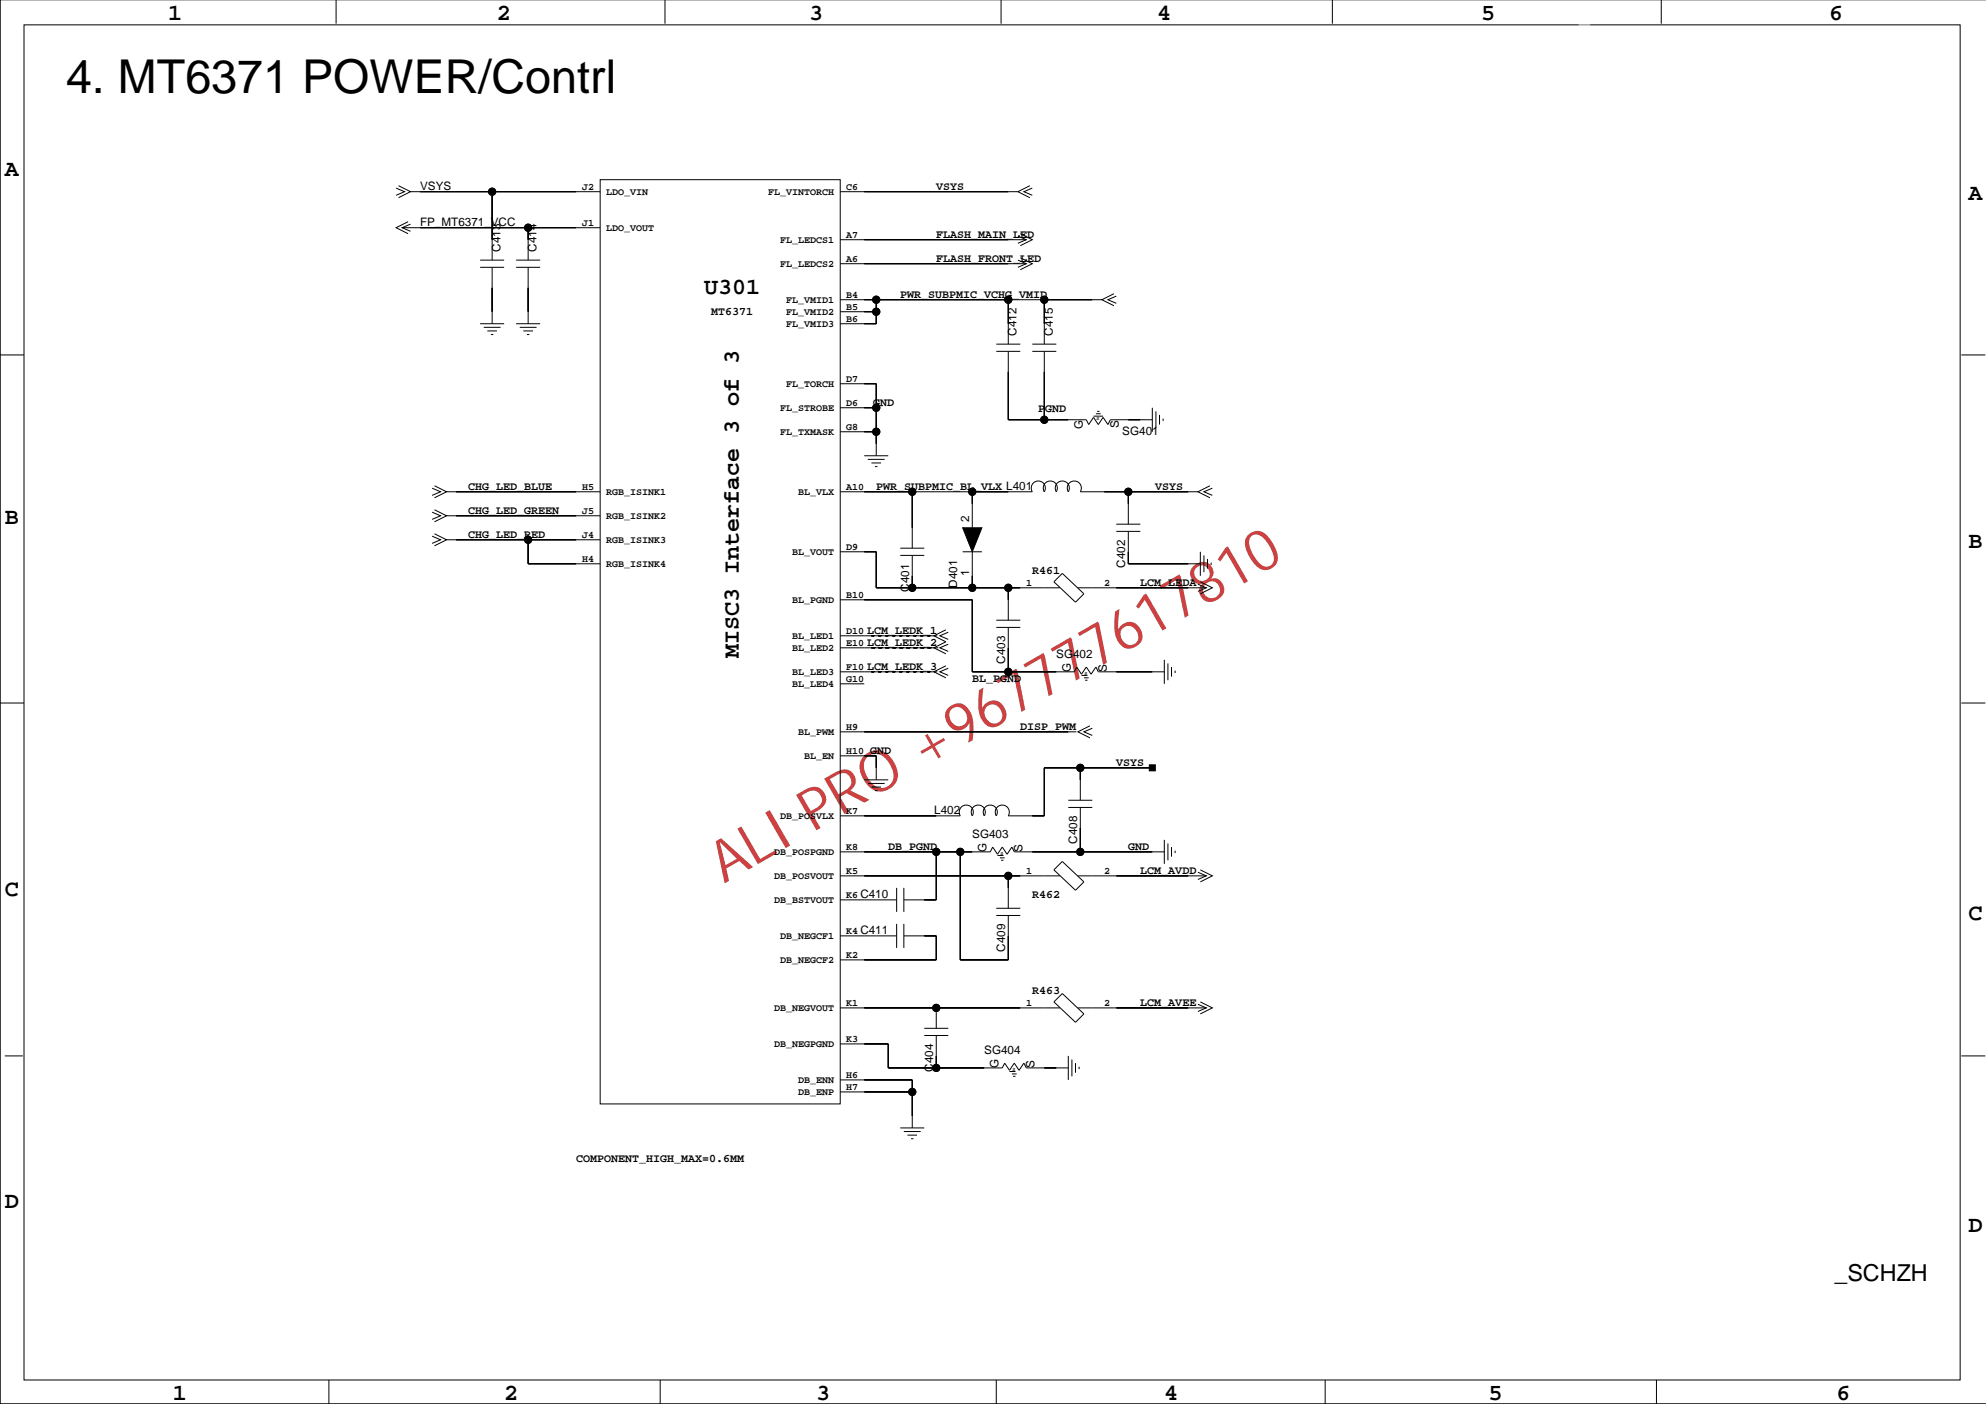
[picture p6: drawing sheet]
<svg xmlns="http://www.w3.org/2000/svg" width="420mm" height="297mm" viewBox="0 0 420 297" stroke-linecap="round" stroke-linejoin="round" font-family="sans-serif">
<g fill="none" stroke="#000" stroke-width=".21">
<path d="M0 -.1v297.1h420.2M71.1 -.1v5.1M140.7 -.1v5.1M211.8 -.1v5.1M281.9 -.1v5.1M351.5 -.1v5.1M5.1 5.3h409.6v286.7h-409.6zM83.8 39.8l1.8 .8-1.8 .7M84.3 39.3l2.5 1.3-2.5 1.2M127 38h50.8v195.6h-50.8zM217.9 39.3l-2.6 1.3 2.6 1.2M218.4 39.8l-1.8 .8 1.8 .7"/>
<path d="M85.1 48.2h41.9M86.3 46.9l-2.5 1.3 2.5 1.2M86.8 47.4l-1.7 .8 1.7 .7M86.8 40.6h40.2M101.6 55h5.1M101.6 56.6h5.1M104.1 40.6v14.4M104.1 56.6v11.9M109.2 55h5.1M109.2 56.6h5.1M111.7 48.2v6.8M111.7 56.6v11.9"/>
<path d="M177.8 55.8h39.3M177.8 50.7h39.3M177.8 40.6h37.5M215.3 50l1.8 .7-1.8 .8M215.3 55l1.8 .8-1.8 .8M215.9 49.4l2.5 1.3-2.5 1.3M215.9 54.5l2.5 1.3-2.5 1.3M0 75.1h5.1M101.6 68.5h5.1M102.3 69.3h3.6M103.1 70h2M103.9 70.8h.5"/>
<path d="M109.2 68.5h5.1M110 69.3h3.5M110.7 70h2.1M111.5 70.8h.5M177.8 63.4h35.5M177.8 66h7.6M185.4 63.4v5.1h-7.6M210.8 72.8h5.1M210.8 74.3h5.1M213.3 63.4h8.3M213.3 74.3v14.5h16.5l.5 1 1-1.5 1.1 1.5 1-1.5 1 1.5 .5-1h8.9M213.3 63.4v9.4"/>
<path d="M218.4 72.8h5.1M218.4 74.3h5.1M220.9 74.3v14.5M233.1 63.4h-12.2v9.4M235.7 62.1l-2.6 1.3 2.6 1.3M236.2 62.7l-1.8 .7 1.8 .8M414.9 75.1h5.1M177.8 81.2h7.6v15.2M177.8 86.3h7.6M177.8 91.3h7.6M182.8 96.4h5.1M183.6 97.2h3.6"/>
<path d="M184.4 97.9h2M185.1 98.7h.5M231.3 88h2.1M231.8 87.5h1.1M232.1 87h.5M243.8 86.3v5M244.5 87v3.6M245.3 87.8v2M246.1 88.6v.5M91.4 103.3l1.8 .7-1.8 .8M91.4 108.4l1.8 .7-1.8 .8M91.4 113.4l1.8 .8-1.8 .8"/>
<path d="M91.9 102.8l2.6 1.2-2.6 1.3M91.9 107.9l2.6 1.2-2.6 1.3M91.9 112.9l2.6 1.3-2.6 1.3M94.5 104h32.5M94.5 109.1h32.5M94.5 114.2h32.5M111.7 114.2v5.1h15.3M177.8 104h15.2M177.8 116.7h7.6v7.7h38.8M190.5 116h5M190.5 117.5h5M193 104h12.7"/>
<path d="M193 104v12M193 117.5v6.9M203.7 116.7h4M205.7 104h12.7a1.5 1.5 0 0 1 1.3-2.2 1.5 1.5 0 0 1 1.2 2.2 1.5 1.5 0 0 1 1.3-2.2 1.5 1.5 0 0 1 1.3 2.2 1.5 1.5 0 0 1 1.2-2.2 1.5 1.5 0 0 1 1.3 2.2 1.5 1.5 0 0 1 1.3-2.2 1.5 1.5 0 0 1 1.2 2.2h24.9M205.7 104v7.7M205.7 116.7v7.7M236.2 110.9h5M236.2 112.4h5M238.7 112.4v6.9h15.2M238.7 104v6.9M253.9 116.7v5.1M254.7 117.5v3.6"/>
<path d="M255.5 118.3v2M256 102.8l-2.6 1.2 2.6 1.3M256.2 119v.5M256.5 103.3l-1.8 .7 1.8 .8M177.8 134.5h20.5M177.8 137.1h20.7M177.8 126.9h27.9v15.2h21.6l.5-1 1 1.5 1-1.5 1 1.5 1-1.5 .6 1h13.9M200.1 133.2l-2.5 1.3 2.5 1.3-2.5 1.3 2.5 1.2M200.6 133.8l-1.8 .7 1.8 .8M200.6 136.3l-1.8 .8 1.8 .7M210.8 131.2h5.1M210.8 132.7h5.1"/>
<path d="M213.3 124.4v6.8M213.3 132.7v9.4M224.7 121.3l4.6 4.3-1.8 1.8-4.5-4.3zM228 124.4h27.2M246.3 139.6v5.1M253.4 123.6l1.8 .8-1.8 .7M253.9 123.1l2.6 1.3-2.6 1.2M0 148.7h5.1M177.8 142.1h20.5M177.8 144.7h5M177.8 154.8h49.9M177.8 159.9h7.6v5.1"/>
<path d="M200.1 140.9l-2.5 1.2 2.5 1.3M200.6 141.4l-1.8 .7 1.8 .8M228.8 142.9h1.3M229.3 143.4h1M229.6 143.9h.5M230.6 153.6l-2.6 1.2 2.6 1.3M231.1 154.1l-1.8 .7 1.8 .8M247.1 140.4v3.5M247.8 141.1v2M248.6 141.9v.5M414.9 148.7h5.1M182.8 165h5.1"/>
<path d="M183.6 165.8h3.6M184.4 166.5h2M185.1 167.3h.5M226 170.8h5.1M226 169.3h5.1M228.5 162.4v6.9M228.5 170.8v9.4M243.8 162.4h-22.9v10.2h-7.6a1.5 1.5 0 0 0-1.3-2.3 1.5 1.5 0 0 0-1.2 2.3 1.5 1.5 0 0 0-1.3-2.3 1.5 1.5 0 0 0-1.3 2.3 1.5 1.5 0 0 0-1.2-2.3 1.5 1.5 0 0 0-1.3 2.3 1.5 1.5 0 0 0-1.3-2.3 1.5 1.5 0 0 0-1.2 2.3h-25.4M246.3 177.7v5.1M247.1 178.4v3.6M247.8 179.2v2M248.6 180v.5"/>
<path d="M177.8 180.2h31.7l.5-1 1 1.5 1-1.5 1.1 1.5 1-1.5 .5 1h31.7M177.8 185.3h46.4M177.8 190.4h11.9M177.8 198h11.9M189.7 187.8v5.1M189.7 195.5v5M191.2 198h6.9v5.1h-20.3M191.2 187.8v5.1M191.2 195.5v5M198.1 180.2v10.2h-6.9M203.2 180.2v22.9h10.1v-9.4M210.8 192.2h5.1"/>
<path d="M210.8 193.7h5.1M211 181h1.3M211.5 181.5h1M211.8 182h.5M213.3 185.3v6.9M223 184l1.7-1.7 4.6 4.3-1.8 1.8zM228 185.3h27.2M253.4 184.5l1.8 .8-1.8 .8M253.9 184l2.6 1.3-2.6 1.3M177.8 213.2h46.4M195.5 219.1h5.1M195.5 217.6h5.1"/>
<path d="M198.1 213.2h.1M198.1 213.2v4.4M198.1 219.1v6.8M224.7 210.2l4.6 4.3-1.8 1.8-4.5-4.3zM228 213.2h27.2M253.4 212.5l1.8 .7-1.8 .8M253.9 212l2.6 1.2-2.6 1.3M1 223.4h3.8M177.8 220.9h10.1v5h24.1l.5-1 1.1 1.5 1-1.5 1 1.5 1-1.5 .5 1h8.9M177.8 228.5h15.2v10.1M177.8 231h15.2M190.5 238.6h5"/>
<path d="M191.2 239.4h3.6M213.6 226.7h1.2M214.1 227.2h1M214.3 227.7h.5M226 223.4v5.1M226.8 224.2v3.5M227.5 224.9v2.1M228.3 225.7v.5M414.9 223.4h5.1M192 240.2h2M192.7 240.9h.5M69.6 292v5"/>
<path d="M139.7 292v5M210.8 292v5M280.4 292v5M350.4 292v5"/>
<circle cx="104.1" cy="40.6" r=".76"/>
<circle cx="111.7" cy="48.2" r=".76"/>
<circle cx="185.4" cy="63.4" r=".76"/>
<circle cx="185.4" cy="66" r=".76"/>
<circle cx="213.3" cy="63.4" r=".76"/>
<circle cx="220.9" cy="63.4" r=".76"/>
<circle cx="185.4" cy="91.3" r=".76"/>
<circle cx="185.4" cy="86.3" r=".76"/>
<circle cx="220.9" cy="88.8" r=".76"/>
<circle cx="111.7" cy="114.2" r=".76"/>
<circle cx="193" cy="104" r=".76"/>
<circle cx="205.7" cy="104" r=".76"/>
<circle cx="238.7" cy="104" r=".76"/>
<circle cx="193" cy="124.4" r=".76"/>
<circle cx="205.7" cy="124.4" r=".76"/>
<circle cx="213.3" cy="124.4" r=".76"/>
<circle cx="213.3" cy="142.1" r=".76"/>
<circle cx="228.5" cy="162.4" r=".76"/>
<circle cx="198.1" cy="180.2" r=".76"/>
<circle cx="203.2" cy="180.2" r=".76"/>
<circle cx="213.3" cy="185.3" r=".76"/>
<circle cx="228.5" cy="180.2" r=".76"/>
<circle cx="198.1" cy="213.2" r=".76"/>
<circle cx="193" cy="231" r=".76"/>
<circle cx="198.1" cy="225.9" r=".76"/>
</g>
<g fill="#000" stroke="#000" stroke-width=".21">
<path d="M104.1 40.6v10.1z" fill-rule="evenodd"/>
<path d="M88.9 40.6h15.2z" fill-rule="evenodd"/>
<path d="M111.7 48.2v2.5z" fill-rule="evenodd"/>
<path d="M88.9 48.2h22.8z" fill-rule="evenodd"/>
<path d="M104.1 40.6h17.8z" fill-rule="evenodd"/>
<path d="M111.7 48.2h10.2z" fill-rule="evenodd"/>
<path d="M182.8 40.6h30.5z" fill-rule="evenodd"/>
<path d="M182.8 50.7h30.5z" fill-rule="evenodd"/>
<path d="M182.8 55.8h30.5z" fill-rule="evenodd"/>
<path d="M104.1 60.9v5.1z" fill-rule="evenodd"/>
<path d="M111.7 60.9v5.1z" fill-rule="evenodd"/>
<path d="M182.8 66h2.6z" fill-rule="evenodd"/>
<path d="M182.8 68.5h2.6z" fill-rule="evenodd"/>
<path d="M185.4 66v2.5z" fill-rule="evenodd"/>
<path d="M185.4 63.4v2.6z" fill-rule="evenodd"/>
<path d="M182.8 63.4h2.6z" fill-rule="evenodd"/>
<path d="M213.3 63.4v5.1z" fill-rule="evenodd"/>
<path d="M185.4 63.4h27.9z" fill-rule="evenodd"/>
<path d="M213.3 78.6v10.2z" fill-rule="evenodd"/>
<path d="M220.9 63.4v5.1z" fill-rule="evenodd"/>
<path d="M220.9 78.6v10.2z" fill-rule="evenodd"/>
<path d="M220.9 63.4h10.2z" fill-rule="evenodd"/>
<path d="M185.4 91.3v2.6z" fill-rule="evenodd"/>
<path d="M182.8 86.3h2.6z" fill-rule="evenodd"/>
<path d="M185.4 86.3v5z" fill-rule="evenodd"/>
<path d="M182.8 81.2h2.6z" fill-rule="evenodd"/>
<path d="M185.4 81.2v5.1z" fill-rule="evenodd"/>
<path d="M182.8 91.3h2.6z" fill-rule="evenodd"/>
<path d="M213.3 88.8h7.6z" fill-rule="evenodd"/>
<path d="M220.9 88.8h5.1z" fill-rule="evenodd"/>
<path d="M238.7 88.8h2.5z" fill-rule="evenodd"/>
<path d="M111.7 114.2v5.1z" fill-rule="evenodd"/>
<path d="M96.5 114.2h15.2z" fill-rule="evenodd"/>
<path d="M96.5 104h25.4z" fill-rule="evenodd"/>
<path d="M96.5 109.1h25.4z" fill-rule="evenodd"/>
<path d="M111.7 119.3h10.2z" fill-rule="evenodd"/>
<path d="M111.7 114.2h10.2z" fill-rule="evenodd"/>
<path d="M182.8 116.7h2.6z" fill-rule="evenodd"/>
<path d="M185.4 116.7v7.7z" fill-rule="evenodd"/>
<path d="M193 104v7.7z" fill-rule="evenodd"/>
<path d="M182.8 104h10.2z" fill-rule="evenodd"/>
<path d="M203.7 111.7h4l-2 5z" fill-rule="evenodd"/>
<path d="M205.7 104v2.6z" fill-rule="evenodd"/>
<path d="M205.7 104h7.6z" fill-rule="evenodd"/>
<path d="M238.7 116.7v2.6z" fill-rule="evenodd"/>
<path d="M233.6 104h5.1z" fill-rule="evenodd"/>
<path d="M238.7 104v2.6z" fill-rule="evenodd"/>
<path d="M238.7 119.3h12.7z" fill-rule="evenodd"/>
<path d="M238.7 104h12.7z" fill-rule="evenodd"/>
<path d="M193 121.8v2.6z" fill-rule="evenodd"/>
<path d="M185.4 124.4h7.6z" fill-rule="evenodd"/>
<path d="M193 124.4h12.7z" fill-rule="evenodd"/>
<path d="M205.7 121.8v2.6z" fill-rule="evenodd"/>
<path d="M182.8 126.9h22.9z" fill-rule="evenodd"/>
<path d="M205.7 126.9v15.2z" fill-rule="evenodd"/>
<path d="M205.7 124.4h7.6z" fill-rule="evenodd"/>
<path d="M213.3 124.4v2.5z" fill-rule="evenodd"/>
<path d="M213.3 137.1v5z" fill-rule="evenodd"/>
<path d="M213.3 124.4h2.6z" fill-rule="evenodd"/>
<path d="M236.2 124.4h15.2z" fill-rule="evenodd"/>
<path d="M185.4 159.9v2.5z" fill-rule="evenodd"/>
<path d="M182.8 159.9h2.6z" fill-rule="evenodd"/>
<path d="M205.7 142.1h7.6z" fill-rule="evenodd"/>
<path d="M213.3 142.1h10.2z" fill-rule="evenodd"/>
<path d="M182.8 154.8h43.2z" fill-rule="evenodd"/>
<path d="M236.2 142.1h7.6z" fill-rule="evenodd"/>
<path d="M182.8 172.6h15.3z" fill-rule="evenodd"/>
<path d="M218.4 172.6h2.5z" fill-rule="evenodd"/>
<path d="M220.9 162.4v10.2z" fill-rule="evenodd"/>
<path d="M228.5 175.1v5.1z" fill-rule="evenodd"/>
<path d="M228.5 162.4v2.6z" fill-rule="evenodd"/>
<path d="M220.9 162.4h7.6z" fill-rule="evenodd"/>
<path d="M243.1 161.8h1.3v1.3h-1.3z" fill-rule="evenodd"/>
<path d="M228.5 162.4h15.3z" fill-rule="evenodd"/>
<path d="M195.5 198h2.6z" fill-rule="evenodd"/>
<path d="M198.1 198v5.1z" fill-rule="evenodd"/>
<path d="M195.5 190.4h2.6z" fill-rule="evenodd"/>
<path d="M182.8 180.2h15.3z" fill-rule="evenodd"/>
<path d="M198.1 180.2v10.2z" fill-rule="evenodd"/>
<path d="M198.1 180.2h5.1z" fill-rule="evenodd"/>
<path d="M203.2 180.2v22.9z" fill-rule="evenodd"/>
<path d="M203.2 180.2h2.5z" fill-rule="evenodd"/>
<path d="M182.8 185.3h30.5z" fill-rule="evenodd"/>
<path d="M213.3 185.3v2.5z" fill-rule="evenodd"/>
<path d="M213.3 198v5.1z" fill-rule="evenodd"/>
<path d="M213.3 185.3h2.6z" fill-rule="evenodd"/>
<path d="M218.4 180.2h10.1z" fill-rule="evenodd"/>
<path d="M228.5 180.2h15.3z" fill-rule="evenodd"/>
<path d="M236.2 185.3h15.2z" fill-rule="evenodd"/>
<path d="M182.8 213.2h15.3z" fill-rule="evenodd"/>
<path d="M182.8 203.1h15.3z" fill-rule="evenodd"/>
<path d="M203.2 203.1h10.1z" fill-rule="evenodd"/>
<path d="M198.1 213.2h17.8z" fill-rule="evenodd"/>
<path d="M236.2 213.2h15.2z" fill-rule="evenodd"/>
<path d="M182.8 220.9h5.1z" fill-rule="evenodd"/>
<path d="M187.9 220.9v5z" fill-rule="evenodd"/>
<path d="M193 231v5.1z" fill-rule="evenodd"/>
<path d="M182.8 231h10.2z" fill-rule="evenodd"/>
<path d="M193 228.5v2.5z" fill-rule="evenodd"/>
<path d="M182.8 228.5h10.2z" fill-rule="evenodd"/>
<path d="M198.1 223.4v2.5z" fill-rule="evenodd"/>
<path d="M187.9 225.9h10.2z" fill-rule="evenodd"/>
<path d="M198.1 225.9h10.1z" fill-rule="evenodd"/>
<path d="M220.9 225.9h2.6z" fill-rule="evenodd"/>
<circle cx="104.1" cy="40.6" r=".76"/>
<circle cx="111.7" cy="48.2" r=".76"/>
<circle cx="185.4" cy="63.4" r=".76"/>
<circle cx="185.4" cy="66" r=".76"/>
<circle cx="213.3" cy="63.4" r=".76"/>
<circle cx="220.9" cy="63.4" r=".76"/>
<circle cx="185.4" cy="91.3" r=".76"/>
<circle cx="185.4" cy="86.3" r=".76"/>
<circle cx="220.9" cy="88.8" r=".76"/>
<circle cx="111.7" cy="114.2" r=".76"/>
<circle cx="193" cy="104" r=".76"/>
<circle cx="205.7" cy="104" r=".76"/>
<circle cx="238.7" cy="104" r=".76"/>
<circle cx="193" cy="124.4" r=".76"/>
<circle cx="205.7" cy="124.4" r=".76"/>
<circle cx="213.3" cy="124.4" r=".76"/>
<circle cx="213.3" cy="142.1" r=".76"/>
<circle cx="228.5" cy="162.4" r=".76"/>
<circle cx="198.1" cy="180.2" r=".76"/>
<circle cx="203.2" cy="180.2" r=".76"/>
<circle cx="213.3" cy="185.3" r=".76"/>
<circle cx="228.5" cy="180.2" r=".76"/>
<circle cx="198.1" cy="213.2" r=".76"/>
<circle cx="193" cy="231" r=".76"/>
<circle cx="198.1" cy="225.9" r=".76"/>
</g>
<path d="M334 3.4h2.4v30.3h-2.4z" fill="#fff"/>
<text font-size="12.2" fill="#bf0000" x="153.2" y="187" transform="rotate(-30 153.2 187)">ALI PRO +967777617810</text>
<text font-size="9.9" x="14" y="19.8">4. MT6371 POWER/Contrl</text>
<g font-size="4.9">
<text x="35.6" y="4.1">1</text>
<text x="105.1" y="4.1">2</text>
<text x="171.2" y="4.1">3</text>
<text x="244.8" y="4.1">4</text>
<text x="313.4" y="4.1">5</text>
<text x="387" y="4.1">6</text>
<text x="1" y="37.1">A</text>
<text x="416.5" y="42.2">A</text>
<text x="149" y="62.3">U301</text>
<text x="1" y="110.8">B</text>
<text x="416.5" y="115.9">B</text>
<text x="156.3" y="139.2" transform="rotate(-90 156.3 139.2)">MISC3 Interface 3 of 3</text>
<text x="1" y="189.5">C</text>
<text x="416.5" y="194.6">C</text>
<text x="1" y="255.5">D</text>
<text x="416.5" y="260.6">D</text>
<text x="388.1" y="270.9">_SCHZH</text>
<text x="36.6" y="296.2">1</text>
<text x="106.7" y="296.2">2</text>
<text x="172.7" y="296.2">3</text>
<text x="246.3" y="296.2">4</text>
<text x="314.9" y="296.2">5</text>
<text x="388.5" y="296.2">6</text>
</g>
<g font-size="2.5">
<text x="88.9" y="40.1">VSYS</text>
<text x="198.1" y="40.1">VSYS</text>
<text x="88.9" y="47.7">FP_MT6371_VCC</text>
<text x="105.9" y="53.3" transform="rotate(-90 105.9 53.3)">C413</text>
<text x="113.5" y="53.3" transform="rotate(-90 113.5 53.3)">C414</text>
<text x="198.1" y="50.3">FLASH_MAIN_LED</text>
<text x="198.1" y="55.4">FLASH_FRONT_LED</text>
<text x="190.5" y="63">PWR_SUBPMIC_VCHG_VMID</text>
<text x="150.5" y="66.6">MT6371</text>
<text x="215.1" y="71" transform="rotate(-90 215.1 71)">C412</text>
<text x="222.7" y="71" transform="rotate(-90 222.7 71)">C415</text>
<text x="184.7" y="85.8">GND</text>
<text x="219.7" y="87.1">PGND</text>
<text x="229.1" y="90.7" transform="rotate(-90 229.1 90.7)">G</text>
<text x="236.7" y="90.5" transform="rotate(-90 236.7 90.5)">S</text>
<text x="237.4" y="92">SG401</text>
<text x="99" y="103.6">CHG_LED_BLUE</text>
<text x="185.4" y="103.6">PWR_SUBPMIC_BL_VLX L401</text>
<text x="244.4" y="103.6">VSYS</text>
<text x="99" y="108.7">CHG_LED_GREEN</text>
<text x="99" y="113.8">CHG_LED_RED</text>
<text x="205.1" y="110.5" transform="rotate(-90 205.1 110.5)">2</text>
<text x="192.4" y="125.2" transform="rotate(-90 192.4 125.2)">C401</text>
<text x="202.5" y="124.4" transform="rotate(-90 202.5 124.4)">D401</text>
<text x="205.1" y="121.8" transform="rotate(-90 205.1 121.8)">1</text>
<text x="218.4" y="121.4">R461</text>
<text x="238.1" y="120.1" transform="rotate(-90 238.1 120.1)">C402</text>
<text x="241.2" y="123.9">LCM_LEDA</text>
<text x="183.5" y="134.1">LCM_LEDK_1</text>
<text x="183.5" y="136.6">LCM_LEDK_2</text>
<text x="183.5" y="141.7">LCM_LEDK_3</text>
<text x="212.7" y="140.4" transform="rotate(-90 212.7 140.4)">C403</text>
<text x="223.5" y="139.2">SG402</text>
<text x="226.5" y="142.1" transform="rotate(-90 226.5 142.1)">G</text>
<text x="234.1" y="142.1" transform="rotate(-90 234.1 142.1)">S</text>
<text x="205.7" y="144.2">BL_PGND</text>
<text x="215.9" y="154.4">DISP_PWM</text>
<text x="184.1" y="159.5">GND</text>
<text x="236.2" y="162">VSYS</text>
<text x="197.7" y="172.2">L402</text>
<text x="187.9" y="179.8">DB_PGND</text>
<text x="205.7" y="177.2">SG403</text>
<text x="227.9" y="178.5" transform="rotate(-90 227.9 178.5)">C408</text>
<text x="238.7" y="179.8">GND</text>
<text x="208.7" y="180.2" transform="rotate(-90 208.7 180.2)">G</text>
<text x="216.4" y="180.2" transform="rotate(-90 216.4 180.2)">S</text>
<text x="241.2" y="184.9">LCM_AVDD</text>
<text x="182" y="189.9">C410</text>
<text x="218.4" y="189.9">R462</text>
<text x="182" y="197.6">C411</text>
<text x="212.7" y="201.4" transform="rotate(-90 212.7 201.4)">C409</text>
<text x="218.4" y="210.3">R463</text>
<text x="241.2" y="212.8">LCM_AVEE</text>
<text x="197.4" y="226.8" transform="rotate(-90 197.4 226.8)">C404</text>
<text x="208.2" y="223">SG404</text>
<text x="211.3" y="225.9" transform="rotate(-90 211.3 225.9)">G</text>
<text x="218.9" y="225.9" transform="rotate(-90 218.9 225.9)">S</text>
<text x="121.9" y="245.8">COMPONENT_HIGH_MAX=0.6MM</text>
</g>
<g font-size="2.1">
<text x="123.2" y="40.2">J2</text>
<text x="128.2" y="41.2">LDO_VIN</text>
<text x="162.5" y="41.2">FL_VINTORCH</text>
<text x="179" y="40.2">C6</text>
<text x="123.2" y="47.8">J1</text>
<text x="128.2" y="48.8">LDO_VOUT</text>
<text x="165.1" y="51.3">FL_LEDCS1</text>
<text x="179" y="50.3">A7</text>
<text x="165.1" y="56.4">FL_LEDCS2</text>
<text x="179" y="55.4">A6</text>
<text x="166.3" y="64">FL_VMID1</text>
<text x="179" y="65.6">B5</text>
<text x="179" y="63">B4</text>
<text x="166.3" y="66.5">FL_VMID2</text>
<text x="166.3" y="69.1">FL_VMID3</text>
<text x="179" y="68.1">B6</text>
<text x="166.3" y="81.8">FL_TORCH</text>
<text x="179" y="80.8">D7</text>
<text x="165.1" y="86.9">FL_STROBE</text>
<text x="179" y="85.9">D6</text>
<text x="165.1" y="91.9">FL_TXMASK</text>
<text x="179" y="91">G8</text>
<text x="123.2" y="103.7">H5</text>
<text x="128.2" y="104.6">RGB_ISINK1</text>
<text x="168.9" y="104.6">BL_VLX</text>
<text x="179" y="103.7">A10</text>
<text x="123.2" y="113.8">J4</text>
<text x="123.2" y="108.7">J5</text>
<text x="128.2" y="109.7">RGB_ISINK2</text>
<text x="123.2" y="118.9">H4</text>
<text x="128.2" y="114.8">RGB_ISINK3</text>
<text x="128.2" y="119.9">RGB_ISINK4</text>
<text x="167.6" y="117.3">BL_VOUT</text>
<text x="179" y="116.4">D9</text>
<text x="217.1" y="124">1</text>
<text x="233.6" y="124">2</text>
<text x="167.6" y="127.5">BL_PGND</text>
<text x="179" y="126.5">B10</text>
<text x="167.6" y="135.1">BL_LED1</text>
<text x="167.6" y="137.7">BL_LED2</text>
<text x="179" y="136.7">E10</text>
<text x="179" y="134.1">D10</text>
<text x="167.6" y="142.7">BL_LED3</text>
<text x="179" y="141.8">F10</text>
<text x="167.6" y="145.3">BL_LED4</text>
<text x="179" y="144.3">G10</text>
<text x="168.9" y="155.4">BL_PWM</text>
<text x="179" y="154.5">H9</text>
<text x="170.1" y="160.5">BL_EN</text>
<text x="179" y="159.5">H10</text>
<text x="165.1" y="173.2">DB_POSVLX</text>
<text x="179" y="172.2">K7</text>
<text x="179" y="179.8">K8</text>
<text x="163.8" y="180.8">DB_POSPGND</text>
<text x="163.8" y="185.9">DB_POSVOUT</text>
<text x="179" y="184.9">K5</text>
<text x="217.1" y="184.9">1</text>
<text x="233.6" y="184.9">2</text>
<text x="163.8" y="191">DB_BSTVOUT</text>
<text x="179" y="190">K6</text>
<text x="179" y="197.6">K4</text>
<text x="165.1" y="198.6">DB_NEGCF1</text>
<text x="165.1" y="203.7">DB_NEGCF2</text>
<text x="179" y="202.7">K2</text>
<text x="163.8" y="213.8">DB_NEGVOUT</text>
<text x="179" y="212.9">K1</text>
<text x="217.1" y="212.9">1</text>
<text x="233.6" y="212.9">2</text>
<text x="163.8" y="221.5">DB_NEGPGND</text>
<text x="179" y="220.5">K3</text>
<text x="168.9" y="229.1">DB_ENN</text>
<text x="168.9" y="231.6">DB_ENP</text>
<text x="179" y="230.6">H7</text>
<text x="179" y="228.1">H6</text>
</g>
<g font-size="1.1">
<text x="232" y="88.8">S</text>
<text x="229.4" y="142.7">S</text>
<text x="211.7" y="180.8">S</text>
<text x="214.2" y="226.5">S</text>
</g>
</svg>
